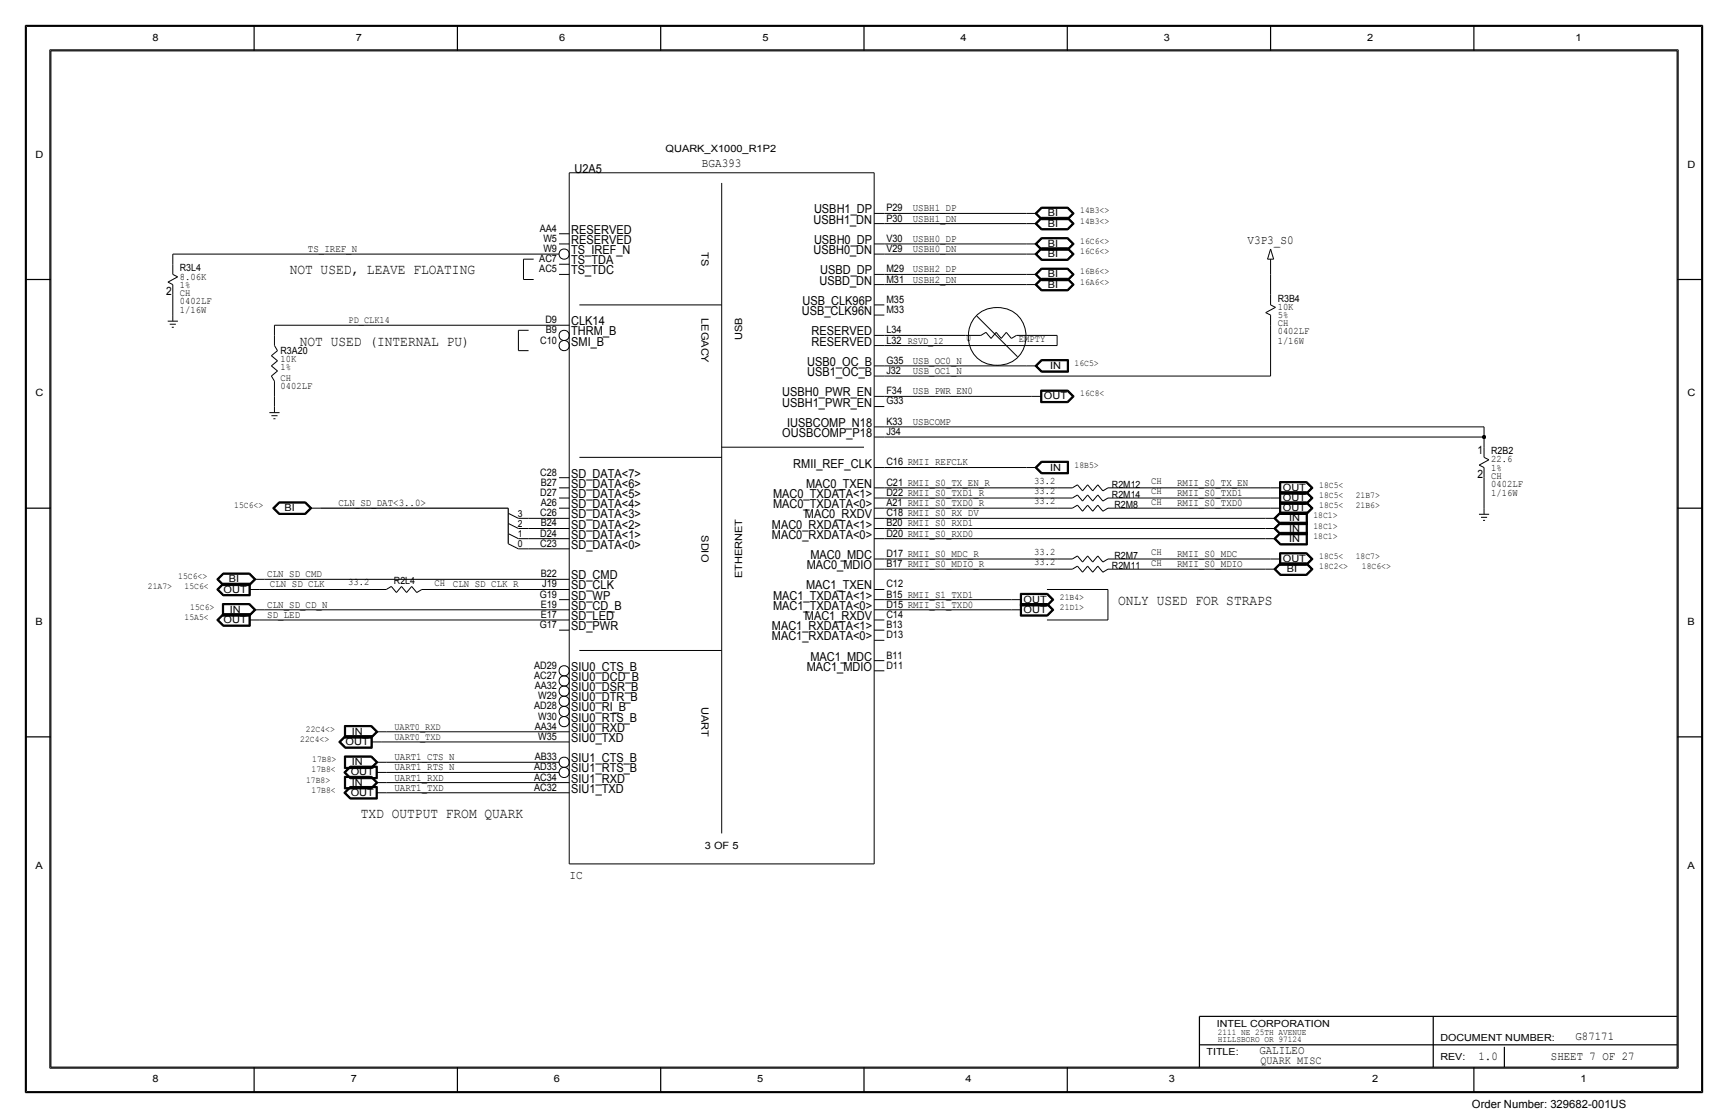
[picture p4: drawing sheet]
<svg xmlns="http://www.w3.org/2000/svg" width="432mm" height="279mm" viewBox="0 0 432 279" stroke-linecap="round" stroke-linejoin="round" font-family="sans-serif">
<g fill="none" stroke="#000" stroke-width=".25">
<path d="M6.6 6.6h418.6zM6.6 6.6v266.2zM12.4 12.4v254.6zM12.4 12.4h407zM419.4 12.4v254.6zM425.2 6.6v266.2zM139.7 58.4h2.5zM142.2 43.2h76.2zM142.2 43.2v172.7zM180.3 45.7v162.6zM218.4 43.2v172.7zM218.4 55.9h2.6z"/>
<path d="M218.4 53.3h2.6zM221 55.9h35.5zM221 53.3h35.5zM256.5 55.9h2.6zM256.5 53.3h2.6zM258.6 55.9l1.6 1.6zM258.6 53.3l1.6 1.6zM258.6 55.9l1.6-1.6zM258.6 53.3l1.6-1.5zM258.8 55.9l1.4 1.5zM258.8 53.3l1.4 1.5zM258.8 55.9l1.4-1.5z"/>
<path d="M258.8 53.3l1.4-1.4zM258.9 55.9l1.4-1.4zM258.9 53.3l1.4-1.3zM258.9 55.9l1.4 1.4zM258.9 53.3l1.4 1.4zM259.1 55.9l1.2 1.3zM259.1 53.3l1.2 1.3zM259.1 55.9l1.3-1.3zM260.2 57.5h6.7zM260.2 54.9h6.7zM260.2 54.3h6.7zM260.2 51.8h6.7z"/>
<path d="M260.2 59.4h6.7zM260.2 57.4h6.6zM260.2 54.8h6.6zM260.2 54.4h6.6zM260.2 51.9h6.6zM260.2 59.5h6.6zM260.3 54.5h6.5zM260.3 52h6.5zM260.3 59.6h6.5zM260.3 57.3h6.5zM260.3 54.7h6.5zM260.3 57.2h6.4z"/>
<path d="M260.3 54.6h6.4zM260.3 52.1h6.4zM260.3 59.7h6.4zM260.4 52.1l-1.3 1.2zM260.4 59.7l-1.3 1.3zM266.7 54.6l1.3 1.3zM266.7 52.1l1.3 1.2zM266.7 59.7l1.3 1.3zM266.7 54.6l1.3-1.3zM266.8 57.3l1.3-1.4zM266.8 54.7l1.3-1.4zM266.8 54.5l1.3 1.4z"/>
<path d="M266.8 52l1.3 1.3zM266.8 59.6l1.3 1.4zM266.8 54.4l1.5 1.5zM266.8 51.9l1.5 1.4zM266.8 59.5l1.5 1.5zM266.8 57.4l1.5-1.5zM266.8 54.8l1.5-1.5zM266.9 54.3l1.5 1.6zM266.9 51.8l1.5 1.5zM266.9 59.4l1.5 1.6zM266.9 57.5l1.5-1.6zM266.9 54.9l1.5-1.6z"/>
<path d="M268 55.9l-1.3 1.3zM42 70.5l1.2 .6zM42 70.5l2.4-1.3zM43.2 63.5h96.5zM43.2 73.7v5zM43.2 63.5v2.5zM43.2 71.1v2.6zM43.2 66v2.6zM43.2 68.6l1.2 .6zM43.2 78.7v1.6zM130.8 64.8v5zM130.8 69.8h2.5z"/>
<path d="M130.8 64.8h2.5zM139.7 61h2.5zM139.7 68.6h2.5zM139.7 66h2.5zM144.8 76.2h35.5zM218.4 78.7h2.6zM218.4 71.1h2.6zM218.4 68.6h2.6zM218.4 63.5h2.6zM218.4 61h2.6zM218.4 76.2h2.6zM221 63.5h35.5z"/>
<path d="M221 71.1h35.5zM221 61h35.5zM221 68.6h35.5zM244.1 79l10.2 10.2zM249.2 76.9a7.3 7.3 0 0 0-7 5.2 7.3 7.3 0 0 0 3 8.1 7.3 7.3 0 0 0 10.7-3.3 7.3 7.3 0 0 0-5.2-9.9l-1.5-.1M256.5 63.5h2.6zM256.5 61h2.6zM256.5 68.6h2.6zM256.5 71.1h2.6zM258.6 63.5l1.6 1.6zM258.6 61l1.6 1.5zM258.6 68.6l1.6 1.6z"/>
<path d="M258.6 71.1l1.6 1.6zM258.6 63.5l1.6-1.6zM258.6 61l1.6-1.6zM258.6 68.6l1.6-1.6zM258.6 71.1l1.6-1.6zM258.8 63.5l1.4 1.5zM258.8 61l1.4 1.4zM258.8 68.6l1.4 1.5zM258.8 71.1l1.4 1.5zM258.8 63.5l1.4-1.5zM258.8 61l1.4-1.5zM258.8 68.6l1.4-1.5z"/>
<path d="M258.8 71.1l1.4-1.5zM258.9 63.5l1.4-1.4zM258.9 61l1.4-1.4zM258.9 68.6l1.4-1.4zM258.9 71.1l1.4-1.4zM258.9 63.5l1.4 1.4zM258.9 61l1.4 1.3zM258.9 68.6l1.4 1.4zM258.9 71.1l1.4 1.4zM259.1 63.5l1.2 1.3zM259.1 61l1.2 1.2zM259.1 68.6l1.2 1.2z"/>
<path d="M259.1 71.1l1.2 1.3zM259.1 63.5l1.3-1.3zM259.1 68.6l1.3-1.3zM260.2 65.1h6.7zM260.2 62.5h6.7zM260.2 70.2h6.7zM260.2 72.7h6.7zM260.2 61.9h6.7zM260.2 67h6.7zM260.2 69.5h6.7zM260.2 65h6.6zM260.2 62.4h6.6z"/>
<path d="M260.2 70.1h6.6zM260.2 72.6h6.6zM260.2 62h6.6zM260.2 67.1h6.6zM260.2 69.6h6.6zM260.3 62.1h6.5zM260.3 67.2h6.5zM260.3 69.7h6.5zM260.3 64.9h6.5zM260.3 62.3h6.5zM260.3 70h6.5zM260.3 72.5h6.5z"/>
<path d="M260.3 64.8h6.4zM260.3 62.2h6.4zM260.3 69.8h6.4zM260.3 67.3h6.4zM260.3 72.4h6.4zM260.4 69.8l-1.3 1.3zM266.7 62.2l1.3 1.3zM266.7 67.3l1.3 1.3zM266.7 69.8l1.3 1.3zM266.7 62.2l1.3-1.2zM266.7 69.8l1.3-1.2zM266.7 72.4l1.3-1.3z"/>
<path d="M266.8 64.9l1.3-1.4zM266.8 62.3l1.3-1.3zM266.8 70l1.3-1.4zM266.8 72.5l1.3-1.4zM266.8 62.1l1.3 1.4zM266.8 67.2l1.3 1.4zM266.8 69.7l1.3 1.4zM266.8 62l1.5 1.5zM266.8 67.1l1.5 1.5zM266.8 69.6l1.5 1.5zM266.8 65l1.5-1.5zM266.8 62.4l1.5-1.4z"/>
<path d="M266.8 70.1l1.5-1.5zM266.8 72.6l1.5-1.5zM266.9 61.9l1.5 1.6zM266.9 67l1.5 1.6zM266.9 69.5l1.5 1.6zM266.9 65.1l1.5-1.6zM266.9 62.5l1.5-1.5zM266.9 70.2l1.5-1.6zM266.9 72.7l1.5-1.6zM268 63.5l-1.3 1.3zM316.3 78.1l2.4-1.3zM316.3 78.1l1.2 .6z"/>
<path d="M316.7 64.8h1.6zM317.5 68.6v5.1zM317.5 64.8v3.8zM317.5 62.2l.8 2.6zM317.5 78.7v2.6zM317.5 73.7v2.5zM317.5 76.2l1.2 .6zM317.5 62.2l-.8 2.6zM41.9 80.3h2.6zM42.4 81h1.5zM42.9 81.8h.5zM67.8 94l.8 1.2z"/>
<path d="M67.8 91.4l1.5 1.3zM67.8 88.9l1.5 1.3zM67.8 88.9l1.5-1.3zM67.8 94l1.5-1.3zM67.8 91.4l1.5-1.2zM68.6 99.1v2.5zM68.6 81.3h71.1zM68.6 81.3v2.5zM68.6 95.2v3.9zM68.6 86.4l.7 1.2zM68.6 83.8v2.6zM129.5 82.5h2.6z"/>
<path d="M129.5 82.5v5.1zM129.5 87.6h2.6zM139.7 81.3h2.5zM218.4 99.1h2.6zM218.4 94h2.6zM218.4 91.4h2.6zM218.4 83.8h2.6zM218.4 86.4h2.6zM221 99.1h36.8zM221 94h96.5zM221 91.4h35.5zM221 83.8h20.3z"/>
<path d="M221 86.4h43.2zM241.3 83.8h3.8zM245.1 83.8l1.3-.7zM246.4 83.1l1.3 1.5zM248.9 83.1l1.3 1.5zM248.9 83.1l-1.3 1.5zM251.5 83.1l-1.3 1.5zM251.5 83.1l1.2 1.5zM252.7 84.6l1.3-.8zM254 83.8h2.5zM256.5 83.8h7.7zM256.5 91.4h2.6z"/>
<path d="M257.8 99.1h2.5zM258.6 91.4l1.6 1.6zM258.6 91.4l1.6-1.5zM258.8 91.4l1.4 1.5zM258.8 91.4l1.4-1.4zM258.9 91.4l1.4-1.3zM258.9 91.4l1.4 1.4zM259.1 91.4l1.2 1.3zM260 97.5v3.1zM260 97.5h6.9zM260.1 97.6v2.9zM260.1 97.6h6.7z"/>
<path d="M260.2 89.9h6.8zM260.2 93h6.8zM260.2 90h6.7zM260.2 97.7v2.7zM260.2 97.7h6.6zM260.2 92.9h6.7zM260.3 90.1h6.5zM260.3 92.8h6.5zM260.3 90.2h6.4zM260.3 92.7h6.4zM260.3 97.8h6.4zM260.3 97.8v2.5z"/>
<path d="M260.4 90.2l-1.3 1.2zM264.2 83.8v2.6zM266.7 97.8l1.3 1.3zM266.7 90.2v2.5zM266.8 97.7l1.3 1.4zM266.8 97.6l1.5 1.5zM266.8 90.1v2.7zM266.9 97.5l1.5 1.6zM266.9 90v2.9zM267 89.9v3.1zM317.5 81.3v12.7zM67.3 103.1h2.6z"/>
<path d="M67.8 103.9h1.5zM68.3 104.6h.5zM68.6 101.6v1.5zM139.7 119.4h2.5zM144.8 114.3h35.5zM180.3 111.8h35.6zM218.4 116.8h2.6zM218.4 109.2h2.6zM218.4 106.7h2.6zM218.4 101.6h2.6zM221 109.2h149.8zM221 116.8h35.5z"/>
<path d="M221 106.7h149.8zM256.5 116.8h2.6zM258.6 116.8l1.6 1.6zM258.6 116.8l1.6-1.5zM258.8 116.8l1.4 1.5zM258.8 116.8l1.4-1.4zM258.9 116.8l1.4-1.3zM258.9 116.8l1.4 1.4zM259.1 116.8l1.2 1.3zM260 100.6h6.9zM260.1 100.5h6.7zM260.2 115.3h6.8z"/>
<path d="M260.2 118.4h6.8zM260.2 115.4h6.7zM260.2 100.4h6.6zM260.2 118.3h6.7zM260.3 115.5h6.5zM260.3 118.2h6.5zM260.3 115.6h6.4zM260.3 118.1h6.4zM260.3 100.3h6.4zM260.4 115.6l-1.3 1.2zM266.7 115.6v2.5zM266.7 100.3l1.3-1.2z"/>
<path d="M266.8 100.4l1.3-1.3zM266.8 115.5v2.7zM266.8 100.5l1.5-1.4zM266.9 100.6l1.5-1.5zM266.9 115.4v2.9zM267 115.3v3.1zM369.6 116.2l2.5-1.3zM369.6 116.2l1.2 .6zM370.8 119.4v7.6zM370.8 106.7v2.5zM370.8 109.2v2.6zM370.8 116.8v2.6z"/>
<path d="M370.8 111.8v2.5zM370.8 114.3l1.3 .6zM68.1 127l1.6 1.6zM68.1 127l1.6-1.6zM68.3 127l1.4-1.5zM68.3 127l1.4 1.5zM68.4 127l1.4-1.4zM68.4 127l1.4 1.4zM68.6 127l1.2-1.3zM68.6 127l1.2 1.3zM69.7 128.6h6.7zM69.7 125.4h6.7z"/>
<path d="M69.7 125.5h6.6zM69.7 128.5h6.6zM69.8 125.6h6.5zM69.8 128.4h6.5zM69.8 128.3h6.4zM69.8 125.7h6.4zM76.2 128.3l1.3-1.3zM76.2 125.7l1.3 1.3zM76.3 128.4l1.3-1.4zM76.3 125.6l1.3 1.4zM76.3 128.5l1.5-1.5zM76.3 125.5l1.5 1.5z"/>
<path d="M76.4 125.4l1.5 1.6zM76.4 128.6l1.5-1.6zM77.5 127h2.5zM127 128.3l2.5 1.2zM127 130.8l2.5 1.3zM127 133.3l2.5 1.3zM127 135.9l2.5 1.3zM129.5 129.5h2.6zM129.5 132.1h2.6zM129.5 134.6h2.6zM129.5 137.2h2.6zM132.1 137.2h7.6z"/>
<path d="M132.1 134.6h7.6zM132.1 132.1h7.6zM132.1 129.5h7.6zM139.7 137.2h2.5zM139.7 134.6h2.5zM139.7 132.1h2.5zM139.7 129.5h2.5zM139.7 127h2.5zM139.7 124.5h2.5zM139.7 121.9h2.5zM218.4 134.6h2.6zM218.4 132.1h2.6z"/>
<path d="M218.4 139.7h2.6zM218.4 129.5h2.6zM218.4 121.9h2.6zM218.4 127h2.6zM218.4 124.5h2.6zM221 127h43.2zM221 124.5h43.2zM221 121.9h43.2zM221 134.6h95.2zM221 132.1h95.2zM221 139.7h43.2zM221 129.5h95.2z"/>
<path d="M264.2 139.7h3.8zM264.2 127h3.8zM264.2 124.5h3.8zM264.2 121.9h3.8zM268 139.7l1.2-.8zM268 127l1.2-.8zM268 124.5l1.2-.8zM268 121.9l1.2-.7zM269.2 138.9l1.3 1.6zM269.2 126.2l1.3 1.6zM269.2 123.7l1.3 1.5zM269.2 121.2l1.3 1.5z"/>
<path d="M271.8 138.9l-1.3 1.6zM271.8 126.2l-1.3 1.6zM271.8 123.7l-1.3 1.5zM271.8 121.2l-1.3 1.5zM271.8 138.9l1.3 1.6zM271.8 126.2l1.3 1.6zM271.8 123.7l1.3 1.5zM271.8 121.2l1.3 1.5zM274.3 138.9l-1.3 1.6zM274.3 126.2l-1.3 1.6zM274.3 123.7l-1.3 1.5zM274.3 121.2l-1.3 1.5z"/>
<path d="M274.3 138.9l1.3 1.6zM274.3 126.2l1.3 1.6zM274.3 123.7l1.3 1.5zM274.3 121.2l1.3 1.5zM275.6 127.8l1.3-.8zM275.6 125.2l1.3-.7zM275.6 122.7l1.3-.8zM276.9 139.7h2.5zM276.9 127h2.5zM276.9 124.5h2.5zM276.9 121.9h2.5zM279.4 139.7h38.1z"/>
<path d="M279.4 127h38.1zM279.4 124.5h38.1zM279.4 121.9h38.1zM316.2 129.5h2.6zM316.2 132.1h2.6zM316.2 134.6h2.6zM317.5 121.9h2.5zM317.5 139.7h2.5zM317.5 127h2.5zM317.5 124.5h2.5zM318.3 129.5l1.6-1.5zM318.3 132.1l1.6-1.6z"/>
<path d="M318.3 134.6l1.6-1.6zM318.3 129.5l1.6 1.6zM318.3 132.1l1.6 1.6zM318.3 134.6l1.6 1.6zM318.5 129.5l1.4 1.5zM318.5 132.1l1.4 1.5zM318.5 134.6l1.4 1.5zM318.5 129.5l1.4-1.4zM318.5 132.1l1.4-1.5zM318.5 134.6l1.4-1.5zM318.6 129.5l1.4-1.3zM318.6 132.1l1.4-1.4z"/>
<path d="M318.6 134.6l1.4-1.4zM318.6 129.5l1.4 1.4zM318.6 132.1l1.4 1.4zM318.6 134.6l1.4 1.4zM318.8 129.5l1.2 1.3zM318.8 132.1l1.2 1.2zM318.8 134.6l1.2 1.3zM318.8 129.5l1.2-1.2zM318.8 132.1l1.2-1.3zM318.8 134.6l1.2-1.2zM319.7 123.5h6.8zM319.7 120.3v3.2z"/>
<path d="M319.7 138.1v3.2zM319.7 128.6h6.8zM319.7 125.4v3.2zM319.7 126h6.8zM319.7 122.9v3.1zM319.7 120.3h6.8zM319.7 138.1h6.8zM319.7 125.4h6.8zM319.7 122.9h6.8zM319.8 120.4v3zM319.8 123.4h6.7zM319.8 138.2v3z"/>
<path d="M319.8 125.5v3zM319.8 128.5h6.7zM319.8 123v2.9zM319.8 125.9h6.7zM319.8 120.4h6.7zM319.8 138.2h6.7zM319.8 125.5h6.7zM319.8 123h6.7zM319.9 131.1h6.8zM319.9 133.7h6.8zM319.9 136.2h6.8zM319.9 128h6.8z"/>
<path d="M319.9 130.5h6.8zM319.9 133h6.8zM319.9 120.5v2.8zM319.9 123.3h6.5zM319.9 138.3v2.8zM319.9 128.1h6.7zM319.9 130.6h6.7zM319.9 133.1h6.7zM319.9 125.6v2.8zM319.9 128.4h6.5zM319.9 123.1v2.7zM319.9 125.8h6.5z"/>
<path d="M319.9 120.5h6.5zM319.9 138.3h6.5zM319.9 125.6h6.5zM319.9 123.1h6.5zM319.9 131h6.7zM319.9 133.6h6.7zM319.9 136.1h6.7zM320 128.2h6.5zM320 130.7h6.5zM320 133.2h6.5zM320 130.9h6.5zM320 133.5h6.5z"/>
<path d="M320 136h6.5zM320 120.7h6.4zM320 120.7v2.5zM320 123.2h6.4zM320 138.4h6.4zM320 138.4v2.6zM320 128.3h6.4zM320 130.8h6.4zM320 133.3h6.4zM320 135.9h6.4zM320 125.7h6.4zM320 125.7v2.6z"/>
<path d="M320 123.2v2.5zM326.4 128.3v2.5zM326.4 130.8v2.5zM326.4 133.3v2.6zM326.4 128.3l1.3-1.3zM326.4 120.7l1.3 1.2zM326.4 138.4l1.3 1.3zM326.4 125.7l1.3 1.3zM326.4 123.2l1.3 1.3zM326.4 123.3l1.4-1.4zM326.4 128.4l1.4-1.4zM326.4 125.8l1.4-1.3z"/>
<path d="M326.4 120.5l1.4 1.4zM326.4 138.3l1.4 1.4zM326.4 125.6l1.4 1.4zM326.4 123.1l1.4 1.4zM326.5 120.4l1.5 1.5zM326.5 138.2l1.5 1.5zM326.5 125.5l1.5 1.5zM326.5 123l1.5 1.5zM326.5 123.4l1.5-1.5zM326.5 128.2v2.7zM326.5 130.7v2.8zM326.5 133.2v2.8z"/>
<path d="M326.5 128.5l1.5-1.5zM326.5 125.9l1.5-1.4zM326.5 120.3l1.6 1.6zM326.5 138.1l1.6 1.6zM326.5 125.4l1.6 1.6zM326.5 122.9l1.6 1.6zM326.5 123.5l1.6-1.6zM326.5 128.6l1.6-1.6zM326.5 126l1.6-1.5zM326.6 128.1v2.9zM326.6 130.6v3zM326.6 133.1v3z"/>
<path d="M326.7 128v3.1zM326.7 130.5v3.2zM326.7 133v3.2zM327.7 121.9l-1.3 1.3zM327.7 124.5l-1.3 1.2zM369.6 128.5h2.5zM370.1 129.3h1.5zM370.6 130h.5zM370.8 127v1.5zM54.2 147.3l1.5-1.6zM54.2 154.9l1.5 1.6zM54.2 147.3l1.5 1.6z"/>
<path d="M54.2 144.8l1.5 1.6zM54.3 154.9l1.5 1.5zM54.3 147.3l1.5 1.5zM54.3 144.8l1.5 1.5zM54.3 154.9l1.5-1.4zM54.3 147.3l1.5-1.5zM54.3 144.8l1.5-1.5zM54.5 154.9l1.3-1.3zM54.5 147.3l1.3-1.4zM54.5 144.8l1.3-1.4zM54.5 154.9l1.3 1.4zM54.5 147.3l1.3 1.4z"/>
<path d="M54.5 144.8l1.3 1.4zM54.6 154.9l1.3 1.3zM54.6 147.3l1.3 1.3zM54.6 144.8l1.3 1.2zM54.6 147.3l1.3-1.2zM55.6 150.8v3.2zM55.6 154h6.8zM55.6 150.8h6.8zM55.7 150.9h6.6zM55.7 150.9v3zM55.7 153.9h6.6zM55.7 153.4l-1.5 1.5z"/>
<path d="M55.7 143.2l-1.5 1.6zM55.7 143.2h6.7zM55.7 153.4h6.8zM55.7 145.7h6.8zM55.7 146.4h6.7zM55.7 156.5h6.8zM55.7 148.9h6.8zM55.8 156.4h6.6zM55.8 148.8h6.6zM55.8 153.5h6.6zM55.8 145.8h6.6zM55.8 146.3h6.5z"/>
<path d="M55.8 151v2.8zM55.8 153.8h6.5zM55.8 143.3h6.5zM55.8 151h6.5zM55.8 153.6h6.5zM55.8 145.9h6.5zM55.8 146.2h6.5zM55.8 156.3h6.5zM55.8 148.7h6.5zM55.8 143.4h6.5zM55.9 153.7h6.3zM55.9 156.2h6.3z"/>
<path d="M55.9 146h6.3zM55.9 148.6h6.3zM55.9 143.5h6.3zM55.9 151.1h6.3zM55.9 151.1v2.6zM55.9 153.7l-1.3 1.2zM55.9 143.5l-1.3 1.3zM62.2 153.7v2.5zM62.2 146v2.6zM62.2 146l1.3-1.2zM62.2 153.7l1.3-1.3zM62.2 143.5l1.3 1.3z"/>
<path d="M62.2 151.1l1.3 1.3zM62.2 154.9h2.6zM62.2 147.3h2.6zM62.3 146.2l1.4-1.4zM62.3 153.8l1.4-1.4zM62.3 143.4l1.4 1.4zM62.3 151l1.4 1.4zM62.3 143.3l1.5 1.5zM62.3 150.9l1.5 1.5zM62.3 153.6v2.7zM62.3 145.9v2.8zM62.3 146.3l1.5-1.5z"/>
<path d="M62.3 153.9l1.5-1.5zM62.4 146.4l1.6-1.6zM62.4 154l1.6-1.6zM62.4 143.2l1.6 1.6zM62.4 150.8l1.6 1.6zM62.4 153.5v2.9zM62.4 145.8v3zM62.5 153.4v3.1zM62.5 145.7v3.2zM63.5 144.8h2.5zM63.5 152.4h2.5zM64.8 147.3h27.9z"/>
<path d="M64.8 154.9h74.9zM66 152.4h73.7zM66 144.8h73.7zM92.7 147.3h3.8zM96.5 147.3l1.3-.7zM97.8 146.6l1.3 1.5zM100.3 146.6l-1.2 1.5zM100.3 146.6l1.3 1.5zM102.9 146.6l-1.3 1.5zM102.9 146.6l1.2 1.5zM104.1 148.1l1.3-.8zM105.4 147.3h2.5z"/>
<path d="M107.9 147.3h31.8zM139.7 157.5h2.5zM139.7 149.9h2.5zM139.7 147.3h2.5zM139.7 152.4h2.5zM139.7 144.8h2.5zM139.7 154.9h2.5zM218.4 157.5h2.6zM218.4 154.9h2.6zM218.4 147.3h2.6zM218.4 142.2h2.6zM218.4 152.4h2.6z"/>
<path d="M218.4 149.9h2.6zM221 152.4h31.7zM221 149.9h31.7zM221 142.2h43.2zM252.7 152.4h2.6zM252.7 149.9h2.6zM255 150.8h6.8zM255 148.3h6.8zM255 154h6.8zM255 150.8v3.2zM255 151.4h6.8zM255 148.3v3.1z"/>
<path d="M255.1 150.9v3zM255.1 153.9h6.6zM255.1 148.4v2.9zM255.1 151.3h6.6zM255.1 150.9h6.6zM255.1 148.4h6.6zM255.2 151v2.8zM255.2 153.8h6.5zM255.2 148.5v2.7zM255.2 151.2h6.5zM255.2 151h6.5zM255.2 148.5h6.5z"/>
<path d="M255.3 151.1v2.6zM255.3 153.7h6.3zM255.3 148.6v2.5zM255.3 151.1h6.3zM255.3 148.6h6.3zM261.6 147.3h15.3zM261.6 153.7l1.3-1.3zM261.6 151.1l1.3-1.2zM261.6 154.9h15.3zM261.6 151.1l1.3 1.3zM261.6 148.6l1.3 1.3zM261.7 153.8l1.3-1.4z"/>
<path d="M261.7 151.2l1.3-1.3zM261.7 151l1.3 1.4zM261.7 148.5l1.3 1.4zM261.7 153.9l1.5-1.5zM261.7 151.3l1.5-1.4zM261.7 150.9l1.5 1.5zM261.7 148.4l1.5 1.5zM261.8 150.8l1.5 1.6zM261.8 148.3l1.5 1.6zM261.8 154l1.5-1.6zM261.8 151.4l1.5-1.5zM264.2 142.2h3.8z"/>
<path d="M268 142.2l1.2-.7zM269.2 141.5l1.3 1.5zM271.8 141.5l-1.3 1.5zM271.8 141.5l1.3 1.5zM274.3 141.5l-1.3 1.5zM274.3 141.5l1.3 1.5zM275.6 143l1.3-.8zM275.6 140.5l1.3-.8zM276.9 147.3v7.6zM276.9 142.2h2.5zM279.4 142.2h36.8zM316.2 142.2h2.6z"/>
<path d="M318.3 142.2l1.6-1.5zM318.3 142.2l1.6 1.6zM318.5 142.2l1.4 1.5zM318.5 142.2l1.4-1.4zM318.6 142.2l1.4-1.3zM318.6 142.2l1.4 1.4zM318.8 142.2l1.2 1.3zM319.7 141.3h6.8zM319.8 141.2h6.7zM319.9 140.7h6.6zM319.9 143.8h6.6zM319.9 141.1h6.5z"/>
<path d="M319.9 143.7h6.6zM319.9 140.8h6.6zM320 140.9h6.4zM320 143.6h6.4zM320 141h6.4zM320 143.5h6.4zM320 141l-1.2 1.2zM326.4 141l1.3-1.3zM326.4 143.5l1.3-1.3zM326.4 141l1.3 1.2zM326.4 141.1l1.4-1.4zM326.4 143.6l1.4-1.4z"/>
<path d="M326.4 140.9l1.4 1.3zM326.5 140.8l1.5 1.4zM326.5 141.2l1.5-1.5zM326.5 143.7l1.5-1.5zM326.5 140.7l1.6 1.5zM326.5 141.3l1.6-1.6zM326.5 143.8l1.6-1.6zM144.8 162.6h35.5zM218.4 165.1h2.6zM218.4 167.6h2.6zM218.4 160h2.6zM84.6 185.4l1.6 1.6z"/>
<path d="M84.6 185.4l1.6-1.6zM84.8 185.4l1.5 1.5zM84.8 185.4l1.5-1.5zM84.9 185.4l1.4-1.4zM84.9 185.4l1.4 1.4zM85.1 185.4l1.3-1.2zM85.1 185.4l1.3 1.3zM85.9 198.1l1.6-1.6zM85.9 198.1l1.6 1.6zM85.9 193l1.6 1.6zM86.1 194h6.8zM86.1 181.3h6.8z"/>
<path d="M86.1 188.9h6.8zM86.1 198.1l1.4 1.5zM86.1 193l1.4 1.5zM86.1 194v3.2zM86.1 197.2h6.8zM86.1 198.1l1.4-1.5zM86.1 193l1.4-1.4zM86.1 181.3v3.2zM86.1 184.5h6.8zM86.1 188.9v3.2zM86.1 192.1h6.8zM86.2 194.1v3z"/>
<path d="M86.2 197.1h6.6zM86.2 181.4v3zM86.2 184.4h6.6zM86.2 189v3zM86.2 192h6.6zM86.2 194.1h6.6zM86.2 181.4h6.6zM86.2 189h6.6zM86.2 198.1l1.4-1.4zM86.2 193l1.4-1.3zM86.2 183.8h6.8zM86.2 198.1l1.4 1.4z"/>
<path d="M86.2 193l1.4 1.4zM86.2 187h6.8zM86.3 194.2v2.8zM86.3 197h6.5zM86.3 181.5v2.8zM86.3 184.3h6.5zM86.3 183.9h6.6zM86.3 189.1v2.8zM86.3 191.9h6.5zM86.3 194.2h6.5zM86.3 181.5h6.5zM86.3 189.1h6.5z"/>
<path d="M86.3 186.9h6.6zM86.3 184h6.5zM86.3 186.8h6.5zM86.4 194.3h6.3zM86.4 181.6h6.3zM86.4 186.7h6.3zM86.4 189.2h6.3zM86.4 198.1l1.2 1.3zM86.4 193l1.2 1.3zM86.4 194.3v2.6zM86.4 196.8h6.3zM86.4 198.1l1.2-1.2z"/>
<path d="M86.4 193l1.2-1.2zM86.4 181.6v2.5zM86.4 184.1h6.3zM86.4 189.2v2.6zM86.4 191.8h6.3zM87.5 191.5l-1.6 1.5zM87.5 196.5h6.8zM87.5 191.5h6.8zM87.5 199.7h6.8zM87.5 194.6h6.8zM87.5 196.6h6.7zM87.5 191.6h6.7z"/>
<path d="M87.5 199.6h6.7zM87.5 194.5h6.7zM87.6 199.5h6.5zM87.6 194.4h6.5zM87.6 196.7h6.5zM87.6 191.7h6.5zM87.6 196.8h6.4zM87.6 199.4h6.4zM87.6 191.8h6.4zM87.6 194.3h6.4zM92.7 196.8l1.3-1.2zM92.7 184.1l1.3-1.2z"/>
<path d="M92.7 184.1v2.6zM92.7 191.8l1.3-1.3zM92.7 194.3l1.3 1.3zM92.7 181.6l1.3 1.3zM92.7 189.2l1.3 1.3zM92.7 185.4h2.5zM92.8 197l1.3-1.4zM92.8 184.3l1.3-1.4zM92.8 191.9l1.3-1.4zM92.8 194.2l1.3 1.4zM92.8 181.5l1.3 1.4zM92.8 189.1l1.3 1.4z"/>
<path d="M92.8 194.1l1.5 1.5zM92.8 181.4l1.5 1.5zM92.8 189l1.5 1.5zM92.8 197.1l1.5-1.5zM92.8 184.4l1.5-1.5zM92.8 184v2.8zM92.8 192l1.5-1.5zM92.9 194l1.5 1.6zM92.9 181.3l1.5 1.6zM92.9 188.9l1.5 1.6zM92.9 183.9v3zM93 183.8v3.2z"/>
<path d="M94 196.8v2.6zM94 191.8v2.5zM94 195.6h2.5zM94 198.1h2.5zM94 193h2.5zM94 182.9h2.5zM94 190.5h2.5zM94.1 196.7v2.8zM94.1 191.7v2.7zM94.2 196.6v3zM94.2 191.6v2.9zM94.3 196.5v3.2z"/>
<path d="M94.3 191.5v3.1zM94.4 195.6l-1.5 1.6zM94.4 182.9l-1.5 1.6zM94.4 190.5l-1.5 1.6zM95.2 185.4h44.5zM96.5 190.5h43.2zM96.5 193h43.2zM96.5 198.1h43.2zM96.5 195.6h43.2zM96.5 182.9h43.2zM139.7 182.9h2.5zM139.7 195.6h2.5z"/>
<path d="M139.7 185.4h2.5zM139.7 198.1h2.5zM142.2 215.9h76.2zM6.6 272.8h418.6zM12.4 267h407z"/>
<circle cx="141" cy="63.5" r="1.28"/>
<circle cx="141" cy="83.8" r="1.28"/>
<circle cx="141" cy="86.4" r="1.28"/>
<circle cx="141" cy="177.8" r="1.28"/>
<circle cx="141" cy="175.3" r="1.28"/>
<circle cx="141" cy="167.7" r="1.28"/>
<circle cx="141" cy="170.2" r="1.28"/>
<circle cx="141" cy="172.7" r="1.28"/>
<circle cx="141" cy="180.4" r="1.28"/>
<circle cx="141" cy="193.1" r="1.28"/>
<circle cx="141" cy="190.5" r="1.28"/>
</g>
<g fill="none" stroke="#000" stroke-width=".3">
<path d="M6.3 6.4v266.7zM6.4 6.4h419zM12.7 12.7h406.4zM12.7 12.7v254zM63.5 6.4v6.3zM114.3 6.4v6.3zM165.1 6.4v6.3zM215.9 6.3v6.4zM266.7 6.4v6.3zM317.5 6.4v6.3zM368.3 6.4v6.3zM419.1 12.7v254z"/>
<path d="M425.4 6.4v266.7zM6.3 69.8h6.4zM419.1 69.8h6.3zM6.3 127h6.4zM80 127h47zM127 127v1.3zM127 128.3v2.5zM127 130.8v2.5zM127 133.3v2.6zM419.1 127h6.3zM6.3 184.1h6.4zM419.1 184.1h6.3z"/>
<path d="M299.7 254v12.7zM299.7 254h119.4zM358.1 254v12.7zM6.4 273.1h419zM12.7 266.7h406.4zM63.5 266.7v6.4zM114.3 266.7v6.4zM165.1 266.7v6.4zM215.9 266.7v6.4zM266.7 266.7v6.4zM299.7 261.1h119.4zM368.3 266.7v6.4z"/>
<path d="M375.9 261.6v5.1z"/>
</g>
<circle cx="370.8" cy="109.2" r=".41" fill="#000" stroke="#000" stroke-width=".25"/>
<g font-size="3.6">
<text x="72.4" y="68.6">NOT USED, LEAVE FLOATING</text>
<text x="74.9" y="86.4">NOT USED (INTERNAL PU)</text>
<text x="279.4" y="151.1">ONLY USED FOR STRAPS</text>
<text x="90.2" y="204.5">TXD OUTPUT FROM QUARK</text>
</g>
<g font-size="3.1">
<text x="175.4" y="41.9">BGA393</text>
<text x="143.6" y="43.1">U2A5</text>
<text x="203.4" y="53.3">USBH1_DP</text>
<text x="142.7" y="58.4">RESERVED</text>
<text x="203.3" y="55.9">USBH1_DN</text>
<text x="142.7" y="63.5">TS_IREF_N</text>
<text x="142.7" y="61">RESERVED</text>
<text x="203.3" y="63.5">USBH0_DN</text>
<text x="203.4" y="61">USBH0_DP</text>
<text x="311.7" y="61">V3P3_S0</text>
<text x="142.7" y="66">TS_TDA</text>
<text x="142.7" y="68.6">TS_TDC</text>
<text x="204.8" y="71.1">USBD_DN</text>
<text x="204.9" y="68.6">USBD_DP</text>
<text x="200.5" y="76.2">USB_CLK96P</text>
<text x="142.7" y="81.3">CLK14</text>
<text x="142.7" y="83.8">THRM_B</text>
<text x="200.4" y="78.7">USB_CLK96N</text>
<text x="202.8" y="83.8">RESERVED</text>
<text x="142.7" y="86.4">SMI_B</text>
<text x="202.8" y="86.4">RESERVED</text>
<text x="201.7" y="91.4">USB0_OC_B</text>
<text x="201.7" y="94">USB1_OC_B</text>
<text x="195.5" y="99.1">USBH0_PWR_EN</text>
<text x="195.5" y="101.6">USBH1_PWR_EN</text>
<text x="196.7" y="106.7">IUSBCOMP_N18</text>
<text x="195.5" y="109.2">OUSBCOMP_P18</text>
<text x="142.7" y="119.4">SD_DATA&lt;7&gt;</text>
<text x="198.2" y="116.8">RMII_REF_CLK</text>
<text x="142.7" y="121.9">SD_DATA&lt;6&gt;</text>
<text x="142.7" y="124.5">SD_DATA&lt;5&gt;</text>
<text x="193.2" y="124.5">MAC0_TXDATA&lt;1&gt;</text>
<text x="201.4" y="121.9">MAC0_TXEN</text>
<text x="142.7" y="127">SD_DATA&lt;4&gt;</text>
<text x="142.7" y="129.5">SD_DATA&lt;3&gt;</text>
<text x="193.2" y="127">MAC0_TXDATA&lt;0&gt;</text>
<text x="201.1" y="129.5">MAC0_RXDV</text>
<text x="142.7" y="132.1">SD_DATA&lt;2&gt;</text>
<text x="142.7" y="134.6">SD_DATA&lt;1&gt;</text>
<text x="142.7" y="137.2">SD_DATA&lt;0&gt;</text>
<text x="192.9" y="132.1">MAC0_RXDATA&lt;1&gt;</text>
<text x="192.9" y="134.6">MAC0_RXDATA&lt;0&gt;</text>
<text x="201.6" y="142.2">MAC0_MDIO</text>
<text x="202.5" y="139.7">MAC0_MDC</text>
<text x="142.7" y="149.9">SD_WP</text>
<text x="142.7" y="147.3">SD_CLK</text>
<text x="142.7" y="144.8">SD_CMD</text>
<text x="193.2" y="149.9">MAC1_TXDATA&lt;1&gt;</text>
<text x="201.4" y="147.3">MAC1_TXEN</text>
<text x="142.7" y="154.9">SD_LED</text>
<text x="142.7" y="152.4">SD_CD_B</text>
<text x="193.2" y="152.4">MAC1_TXDATA&lt;0&gt;</text>
<text x="201.1" y="154.9">MAC1_RXDV</text>
<text x="142.7" y="157.5">SD_PWR</text>
<text x="192.9" y="157.5">MAC1_RXDATA&lt;1&gt;</text>
<text x="192.9" y="160">MAC1_RXDATA&lt;0&gt;</text>
<text x="142.7" y="167.6">SIU0_CTS_B</text>
<text x="201.6" y="167.6">MAC1_MDIO</text>
<text x="202.5" y="165.1">MAC1_MDC</text>
<text x="142.7" y="170.2">SIU0_DCD_B</text>
<text x="142.7" y="172.7">SIU0_DSR_B</text>
<text x="142.7" y="175.3">SIU0_DTR_B</text>
<text x="142.7" y="177.8">SIU0_RI_B</text>
<text x="142.7" y="182.9">SIU0_RXD</text>
<text x="142.7" y="180.3">SIU0_RTS_B</text>
<text x="142.7" y="185.4">SIU0_TXD</text>
<text x="142.7" y="190.5">SIU1_CTS_B</text>
<text x="142.7" y="195.6">SIU1_RXD</text>
<text x="142.7" y="193">SIU1_RTS_B</text>
<text x="142.7" y="198.1">SIU1_TXD</text>
<text x="142.3" y="219.7">IC</text>
</g>
<g font-size="3">
<text x="314.7" y="263.4">GALILEO</text>
<text x="393.7" y="259.8">G87171</text>
<text x="369.4" y="264.9">1.0</text>
<text x="387.6" y="264.9">SHEET 7 OF 27</text>
</g>
<g font-size="2.9">
<text x="41.5" y="73.7">2</text>
<text x="369.2" y="113.5">1</text>
<text x="369.2" y="119.4">2</text>
<text x="315" y="265.9">QUARK MISC</text>
</g>
<text font-size="2.8" x="367.8" y="276.8">Order Number: 329682-001US</text>
<g font-size="2.6">
<text x="221.5" y="52.8">P29</text>
<text x="228.1" y="52.8">USBH1_DP</text>
<text x="134.9" y="57.9">AA4</text>
<text x="221.5" y="55.4">P30</text>
<text x="228.1" y="55.4">USBH1_DN</text>
<text x="77" y="63">TS_IREF_N</text>
<text x="134.8" y="65.5">AC7</text>
<text x="135.8" y="63">W9</text>
<text x="135.8" y="60.4">W5</text>
<text x="221.5" y="63">V29</text>
<text x="221.5" y="60.4">V30</text>
<text x="228.1" y="60.5">USBH0_DP</text>
<text x="228.1" y="63">USBH0_DN</text>
<text x="134.8" y="68.1">AC5</text>
<text x="221.5" y="70.6">M31</text>
<text x="221.5" y="68.1">M29</text>
<text x="228.1" y="70.6">USBH2_DN</text>
<text x="228.1" y="68.1">USBH2_DP</text>
<text x="221.5" y="75.7">M35</text>
<text x="136.3" y="80.8">D9</text>
<text x="136.4" y="83.3">B9</text>
<text x="221.5" y="78.2">M33</text>
<text x="221.5" y="83.3">L34</text>
<text x="135" y="85.8">C10</text>
<text x="221.5" y="85.8">L32 RSVD_12</text>
<text x="221.5" y="90.9">G35</text>
<text x="221.5" y="93.5">J32</text>
<text x="228.1" y="90.9">USB_OC0_N</text>
<text x="228.1" y="93.5">USB_OC1_N</text>
<text x="221.5" y="98.5">F34</text>
<text x="221.5" y="101.1">G33</text>
<text x="228.1" y="98.6">USB_PWR_EN0</text>
<text x="221.5" y="106.2">K33</text>
<text x="228.1" y="106.2">USBCOMP</text>
<text x="221.5" y="108.7">J34</text>
<text x="135" y="118.9">C28</text>
<text x="221.5" y="116.3">C16 RMII_REFCLK</text>
<text x="135" y="123.9">D27</text>
<text x="135.1" y="121.4">B27</text>
<text x="221.5" y="121.4">C21 RMII_S0_TX_EN_R</text>
<text x="221.5" y="123.9">D22 RMII_S0_TXD1_R</text>
<text x="294.1" y="121.4">RMII_S0_TX_EN</text>
<text x="294.1" y="124">RMII_S0_TXD1</text>
<text x="84.6" y="126.5">CLN_SD_DAT&lt;3..0&gt;</text>
<text x="135" y="129">C26</text>
<text x="135.1" y="126.5">A26</text>
<text x="135.1" y="131.6">B24</text>
<text x="221.5" y="129">C18 RMII_S0_RX_DV</text>
<text x="221.5" y="126.5">A21 RMII_S0_TXD0_R</text>
<text x="221.5" y="131.6">B20 RMII_S0_RXD1</text>
<text x="294.1" y="126.5">RMII_S0_TXD0</text>
<text x="135" y="134.1">D24</text>
<text x="135" y="136.6">C23</text>
<text x="221.5" y="134.1">D20 RMII_S0_RXD0</text>
<text x="221.5" y="141.7">B17 RMII_S0_MDIO_R</text>
<text x="221.5" y="139.2">D17 RMII_S0_MDC_R</text>
<text x="294.1" y="141.7">RMII_S0_MDIO</text>
<text x="294.1" y="139.2">RMII_S0_MDC</text>
<text x="66.8" y="144.3">CLN_SD_CMD</text>
<text x="67.5" y="146.8">CLN_SD_CLK</text>
<text x="113.2" y="146.8">CLN_SD_CLK_R</text>
<text x="134.9" y="149.4">G19</text>
<text x="135.1" y="144.3">B22</text>
<text x="135.5" y="146.8">J19</text>
<text x="221.5" y="146.8">C12</text>
<text x="221.5" y="149.3">B15 RMII_S1_TXD1</text>
<text x="66.8" y="154.4">SD_LED</text>
<text x="66.8" y="151.9">CLN_SD_CD_N</text>
<text x="135.1" y="154.4">E17</text>
<text x="135.1" y="151.9">E19</text>
<text x="221.5" y="154.4">C14</text>
<text x="221.5" y="151.9">D15 RMII_S1_TXD0</text>
<text x="134.9" y="157">G17</text>
<text x="221.5" y="157">B13</text>
<text x="221.5" y="159.5">D13</text>
<text x="133.5" y="167.1">AD29</text>
<text x="221.5" y="164.6">B11</text>
<text x="221.5" y="167.1">D11</text>
<text x="133.5" y="169.7">AC27</text>
<text x="133.6" y="172.2">AA32</text>
<text x="133.5" y="177.3">AD28</text>
<text x="134.5" y="174.8">W29</text>
<text x="134.5" y="179.8">W30</text>
<text x="133.6" y="182.4">AA34</text>
<text x="134.5" y="184.9">W35</text>
<text x="98.6" y="190">UART1_CTS_N</text>
<text x="133.6" y="190">AB33</text>
<text x="98.6" y="197.6">UART1_TXD</text>
<text x="98.6" y="192.5">UART1_RTS_N</text>
<text x="98.6" y="195.1">UART1_RXD</text>
<text x="133.5" y="195.1">AC34</text>
<text x="133.5" y="197.6">AC32</text>
<text x="133.5" y="192.5">AD33</text>
</g>
<g font-size="2.5">
<text x="38.1" y="10.2">8</text>
<text x="88.9" y="10.2">7</text>
<text x="139.7" y="10.2">6</text>
<text x="190.5" y="10.2">5</text>
<text x="240" y="10.2">4</text>
<text x="290.8" y="10.2">3</text>
<text x="341.6" y="10.2">2</text>
<text x="393.7" y="10.2">1</text>
<text x="8.9" y="39.4">D</text>
<text x="166.3" y="38.1">QUARK_X1000_R1P2</text>
<text x="421.6" y="41.9">D</text>
<text x="261.9" y="56.6">BI</text>
<text x="261.9" y="54.1">BI</text>
<text x="175.3" y="63" transform="rotate(90 175.3 63)">TS</text>
<text x="261.9" y="64.3">BI</text>
<text x="261.9" y="61.7">BI</text>
<text x="45" y="67.8">R3L4</text>
<text x="45" y="71.9">1%</text>
<text x="45" y="69.9">8.06K</text>
<text x="261.9" y="69.3">BI</text>
<text x="261.9" y="71.9">BI</text>
<text x="45" y="75.9">0402LF</text>
<text x="45" y="73.9">CH</text>
<text x="319.3" y="75.4">R3B4</text>
<text x="319.3" y="77.5">10K</text>
<text x="45" y="78.2">1/16W</text>
<text x="175.3" y="79.5" transform="rotate(90 175.3 79.5)">LEGACY</text>
<text x="319.3" y="83.6">0402LF</text>
<text x="319.3" y="79.5">5%</text>
<text x="319.3" y="81.5">CH</text>
<text x="70.1" y="88.4">R3A20</text>
<text x="185.4" y="85" transform="rotate(-90 185.4 85)">USB</text>
<text x="241.4" y="85.3">0</text>
<text x="254.6" y="85.5">EMPTY</text>
<text x="319.3" y="85.9">1/16W</text>
<text x="70.1" y="95.2">CH</text>
<text x="70.1" y="90.4">10K</text>
<text x="70.1" y="92.5">1%</text>
<text x="262.4" y="92.2">IN</text>
<text x="8.9" y="99.1">C</text>
<text x="70.1" y="97.3">0402LF</text>
<text x="260.9" y="99.8">OUT</text>
<text x="421.6" y="99.1">C</text>
<text x="372.6" y="113.5">R2B2</text>
<text x="262.4" y="117.6">IN</text>
<text x="372.6" y="119.6">CH</text>
<text x="372.6" y="117.6">1%</text>
<text x="372.6" y="115.6">22.6</text>
<text x="258.5" y="126">33.2</text>
<text x="258.5" y="123.4">33.2</text>
<text x="258.5" y="120.9">33.2</text>
<text x="277.9" y="124.5">R2M14</text>
<text x="277.9" y="121.9">R2M12</text>
<text x="287.7" y="123.5">CH</text>
<text x="287.7" y="121">CH</text>
<text x="320.5" y="122.7">OUT</text>
<text x="320.5" y="125.2">OUT</text>
<text x="372.6" y="124">1/16W</text>
<text x="372.6" y="121.7">0402LF</text>
<text x="71.1" y="127.8">BI</text>
<text x="278.5" y="127">R2M8</text>
<text x="287.7" y="126.1">CH</text>
<text x="320.5" y="127.8">OUT</text>
<text x="322.1" y="130.3">IN</text>
<text x="175.3" y="133.7" transform="rotate(90 175.3 133.7)">SDIO</text>
<text x="322.1" y="132.8">IN</text>
<text x="322.1" y="135.4">IN</text>
<text x="258.5" y="141.2">33.2</text>
<text x="258.5" y="138.7">33.2</text>
<text x="277.9" y="142.2">R2M11</text>
<text x="278.5" y="139.7">R2M7</text>
<text x="287.7" y="141.3">CH</text>
<text x="287.7" y="138.8">CH</text>
<text x="320.5" y="140.5">OUT</text>
<text x="321.6" y="143">BI</text>
<text x="55.9" y="148.1">OUT</text>
<text x="57.1" y="145.5">BI</text>
<text x="87" y="146.3">33.2</text>
<text x="98.4" y="146.1">R2L4</text>
<text x="108.6" y="146.4">CH</text>
<text x="185.4" y="144.6" transform="rotate(-90 185.4 144.6)">ETHERNET</text>
<text x="55.9" y="155.7">OUT</text>
<text x="57.4" y="153.2">IN</text>
<text x="255.8" y="153.2">OUT</text>
<text x="255.8" y="150.6">OUT</text>
<text x="8.9" y="156.2">B</text>
<text x="421.6" y="156.2">B</text>
<text x="175.3" y="176.6" transform="rotate(90 175.3 176.6)">UART</text>
<text x="87.9" y="183.6">IN</text>
<text x="86.4" y="186.2">OUT</text>
<text x="87.9" y="191.3">IN</text>
<text x="87.6" y="193.8">OUT</text>
<text x="87.9" y="196.3">IN</text>
<text x="87.6" y="198.9">OUT</text>
<text x="176.1" y="212.1">3 OF 5</text>
<text x="8.9" y="217.2">A</text>
<text x="421.6" y="217.2">A</text>
<text x="38.1" y="270.5">8</text>
<text x="87.6" y="270.5">7</text>
<text x="138.4" y="270.5">6</text>
<text x="189.2" y="270.5">5</text>
<text x="241.3" y="270.5">4</text>
<text x="292.1" y="270.5">3</text>
<text x="342.9" y="270.5">2</text>
<text x="395" y="270.5">1</text>
</g>
<g font-size="2.4">
<text x="87.1" y="80.8">PD_CLK14</text>
<text x="129.4" y="129.1">3</text>
<text x="129.4" y="131.7">2</text>
<text x="129.4" y="134.2">1</text>
<text x="129.4" y="136.8">0</text>
<text x="98.6" y="182.4">UART0_RXD</text>
<text x="98.6" y="184.9">UART0_TXD</text>
<text x="304" y="256.5">INTEL CORPORATION</text>
<text x="301.5" y="263.7">TITLE:</text>
<text x="359.9" y="260.1">DOCUMENT NUMBER:</text>
<text x="359.9" y="264.9">REV:</text>
</g>
<g font-size="2.3">
<text x="270" y="53.3">14B3&lt;&gt;</text>
<text x="270" y="55.9">14B3&lt;&gt;</text>
<text x="270" y="61">16C6&lt;&gt;</text>
<text x="270" y="63.5">16C6&lt;&gt;</text>
<text x="270" y="68.6">16B6&lt;&gt;</text>
<text x="270" y="71.1">16A6&lt;&gt;</text>
<text x="268.5" y="91.4">16C5&gt;</text>
<text x="270" y="99.1">16C8&lt;</text>
<text x="268.5" y="116.8">18B5&gt;</text>
<text x="329.6" y="121.9">18C5&lt;</text>
<text x="329.6" y="124.5">18C5&lt;</text>
<text x="338.8" y="124.5">21B7&gt;</text>
<text x="58.5" y="127">15C6&lt;&gt;</text>
<text x="328.2" y="129.5">18C1&gt;</text>
<text x="329.6" y="127">18C5&lt;</text>
<text x="338.8" y="127">21B6&gt;</text>
<text x="328.2" y="134.6">18C1&gt;</text>
<text x="328.2" y="132.1">18C1&gt;</text>
<text x="329.6" y="142.2">18C2&lt;&gt;</text>
<text x="329.6" y="139.7">18C5&lt;</text>
<text x="338.8" y="139.7">18C7&gt;</text>
<text x="340.3" y="142.2">18C6&lt;&gt;</text>
<text x="37" y="147.3">21A7&gt;</text>
<text x="44.6" y="144.8">15C6&lt;&gt;</text>
<text x="46.1" y="147.3">15C6&lt;</text>
<text x="264.9" y="149.9">21B4&gt;</text>
<text x="46.1" y="154.9">15A5&lt;</text>
<text x="47.5" y="152.4">15C6&gt;</text>
<text x="264.9" y="152.4">21D1&gt;</text>
<text x="75" y="185.4">22C4&lt;&gt;</text>
<text x="76.5" y="182.9">22C4&lt;&gt;</text>
<text x="78" y="190.5">17B8&gt;</text>
<text x="76.5" y="195.6">17B8&gt;</text>
<text x="77.9" y="193">17B8&lt;</text>
<text x="77.9" y="198.1">17B8&lt;</text>
</g>
<g font-size="2.2">
<text x="304.3" y="258.6">2111 NE 25TH AVENUE</text>
<text x="304.3" y="260.3">HILLSBORO OR 97124</text>
</g>
</svg>
